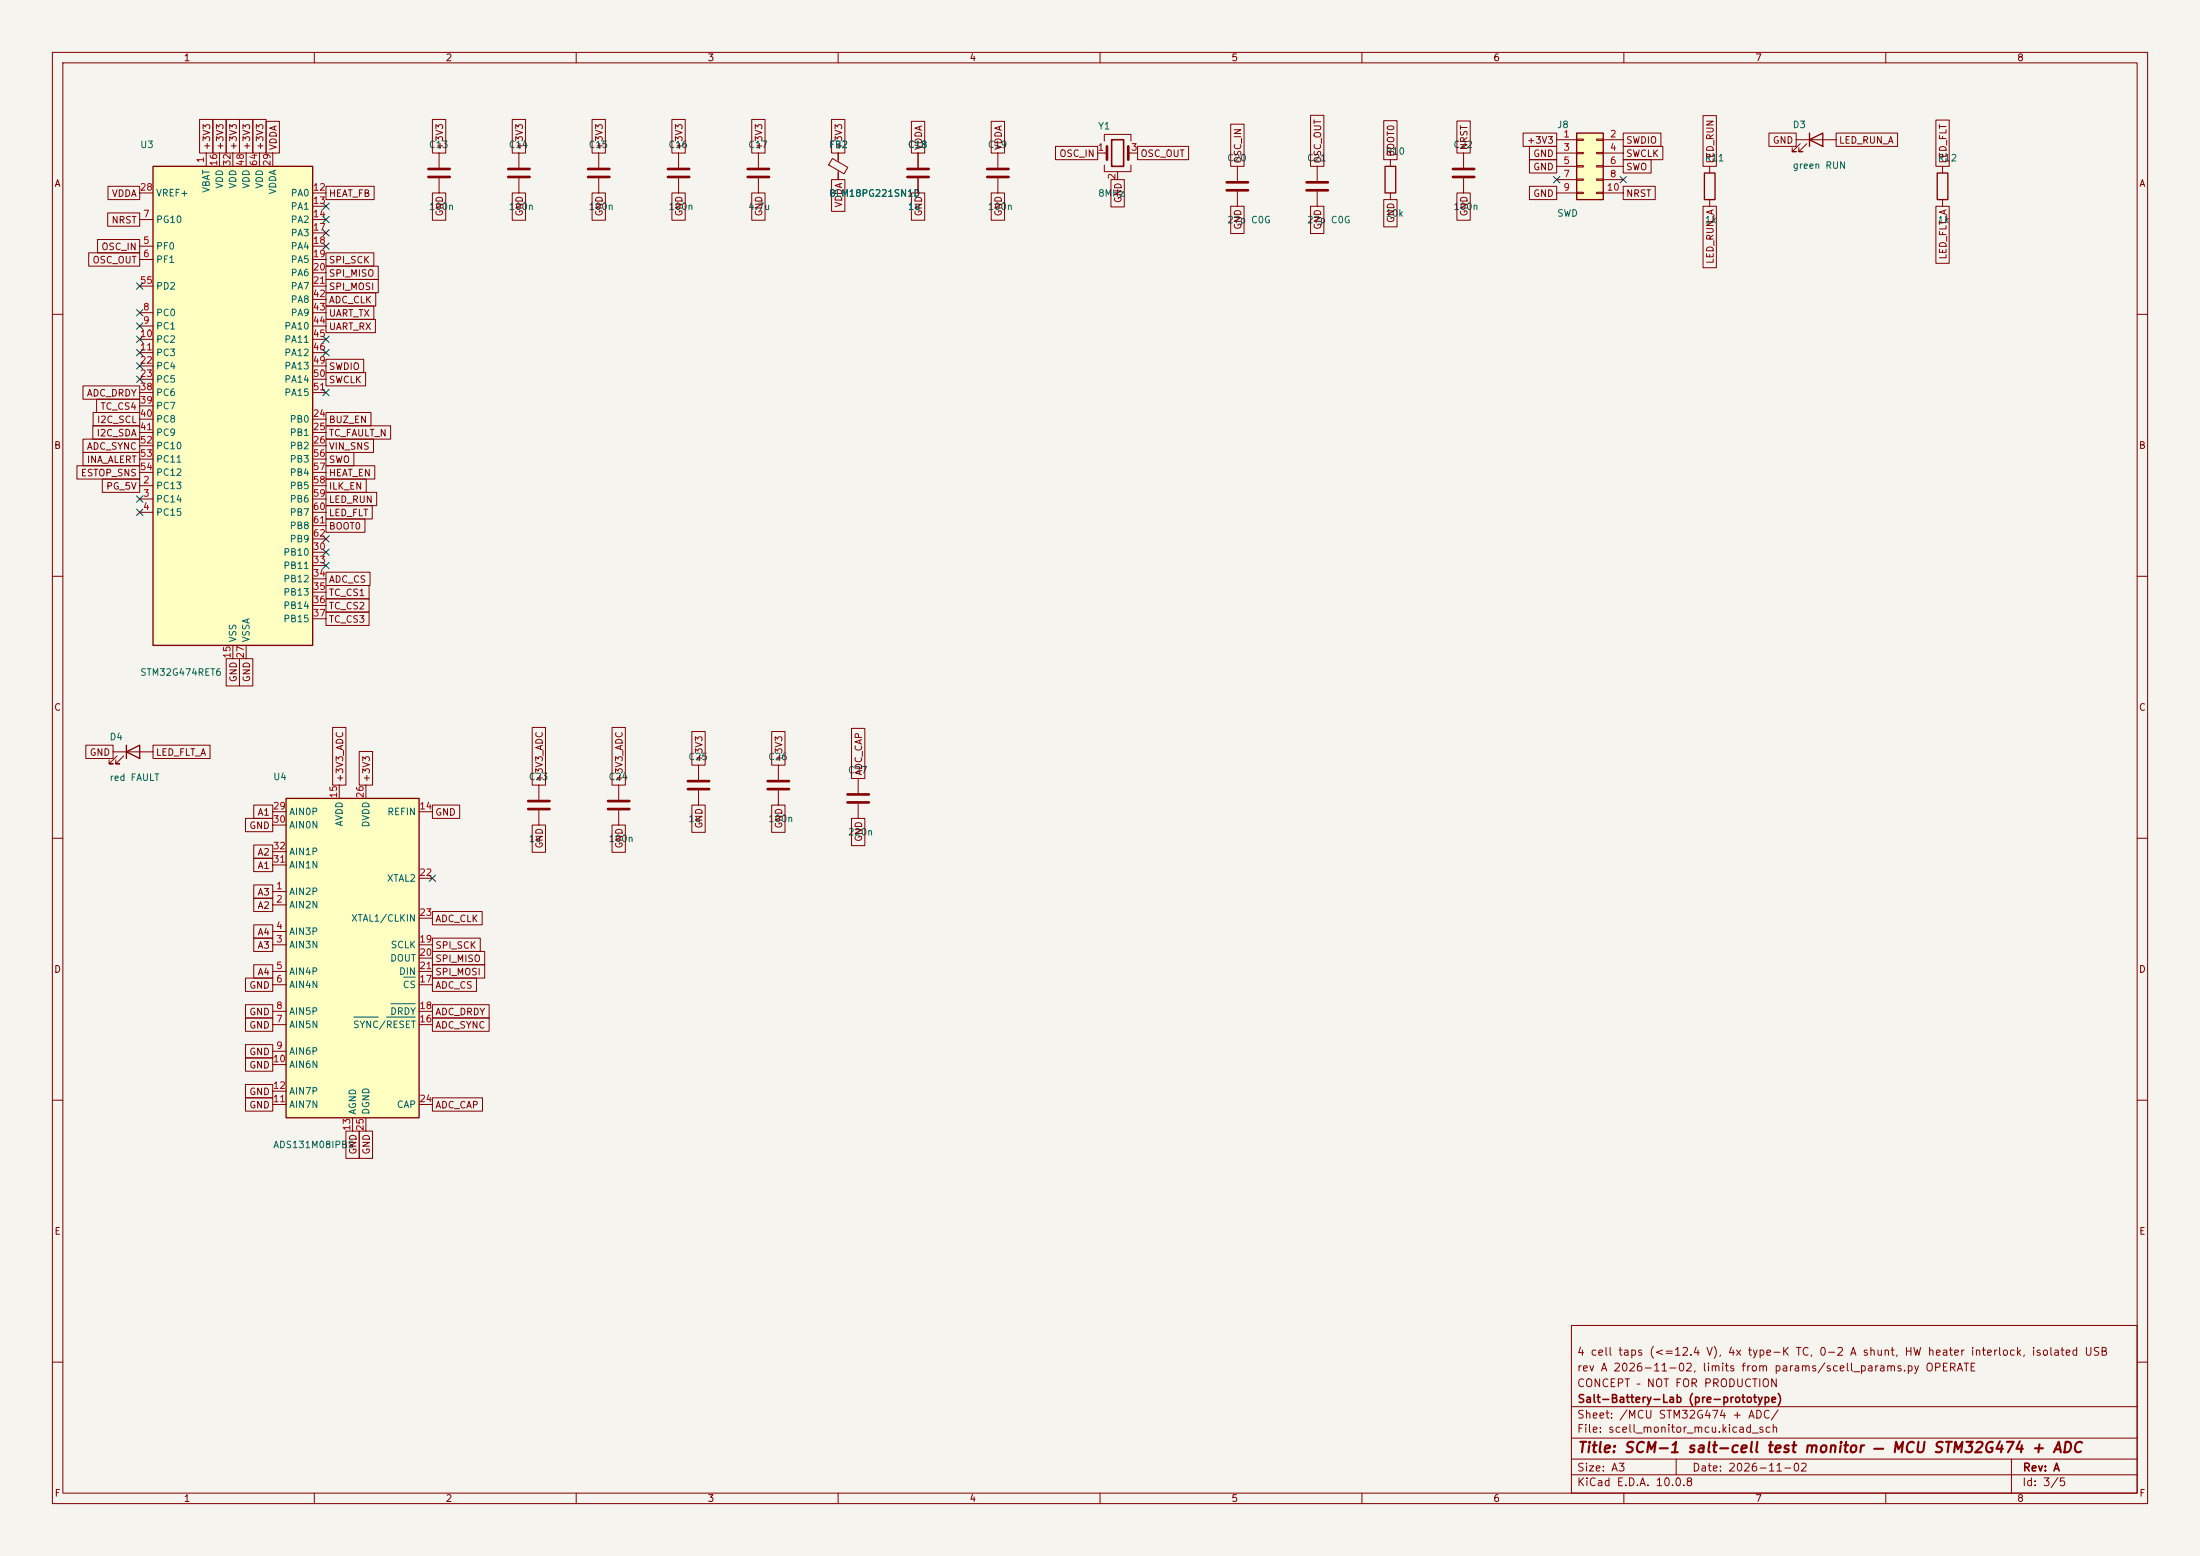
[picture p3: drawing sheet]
<svg xmlns="http://www.w3.org/2000/svg" width="420mm" height="297mm" viewBox="0 0 420 297" stroke-linecap="round" stroke-linejoin="round" font-family="sans-serif">
<path d="M0 0h420v297h-420z" fill="#f5f4ef" stroke="#f5f4ef" stroke-width=".19"/>
<g fill="none" stroke="#840000" stroke-width=".19">
<path d="M10 10h400v277h-400zM12 12h396v273h-396zM60 10v2M110 10v2M160 10v2M210 10v2M260 10v2M310 10v2M360 10v2M83.8 29.2v2.8M83.8 34v2.8M370.8 31.8v1.2"/>
<path d="M370.8 38.1v1.3M10 60h2M408 60h2M10 110h2M408 110h2M10 160h2M21.6 143.5h7.6M22.4 144.3l-1.6 1.5h.8h-.8v-.8M23.6 144.3l-1.5 1.5h.8h-.8v-.8M163.8 148.6v2.8M163.8 153.4v2.8M408 160h2"/>
<path d="M10 210h2M408 210h2M300 253h108v32h-108zM10 260h2M300 278.5h108M300 274.5h108M300 268.5h108M320 278.5v3M384 278.5v6.5M408 260h2M60 285v2M110 285v2"/>
<path d="M160 285v2M210 285v2M260 285v2M300 281.5h108M310 285v2M360 285v2"/>
</g>
<path d="M81.8 32.3h4.1M81.8 33.8h4.1M161.8 151.6h4.1M161.8 153.2h4.1" fill="none" stroke="#840000" stroke-width=".51"/>
<path d="M369.8 33h2.1v5.1h-2.1zM24.1 143.5l2.6-1.3v2.6zM24.1 142.2v2.6" fill="none" stroke="#840000" stroke-width=".25"/>
<path d="M54.6 152.4h25.4v61h-25.4z" fill="#ffffc2"/>
<path d="M325.4 33h2v5.1h-2zM345.4 26.7l2.6-1.3v2.5zM345.4 25.4v2.5M54.6 152.4h25.4v61h-25.4z" fill="none" stroke="#840000" stroke-width=".25"/>
<g fill="none" stroke="#840000" stroke-width=".19">
<path d="M99.1 29.2v2.8M99.1 34v2.8M114.3 29.2v2.8M114.3 34v2.8M129.5 29.2v2.8M129.5 34v2.8M144.8 29.2v2.8M144.8 34v2.8M326.4 31.8v1.2M326.4 38.1v1.3M342.9 26.7h7.6M343.7 27.4l-1.6 1.6h.8h-.8v-.8"/>
<path d="M344.9 27.4l-1.5 1.6h.8h-.8v-.8M52.1 154.9h2.5M52.1 157.5h2.5M64.8 149.9v2.5M69.8 149.9v2.5M80 154.9h2.5M52.1 170.2h2.5M52.1 172.7h2.5M52.1 177.8h2.5M52.1 165.1h2.5M52.1 162.6h2.5M80 167.6h2.5"/>
<path d="M80 175.3h2.5M52.1 180.3h2.5M52.1 185.4h2.5M52.1 188h2.5M52.1 195.6h2.5M52.1 193h2.5M80 180.3h2.5M80 185.4h2.5M80 188h2.5M80 195.6h2.5M80 193h2.5M80 182.9h2.5"/>
<path d="M52.1 200.7h2.5M52.1 203.2h2.5M52.1 210.8h2.5M52.1 208.3h2.5M67.3 213.4v2.5M69.8 213.4v2.5M80 210.8h2.5"/>
</g>
<path d="M67.6 194.1h4.6M73.8 194.1h5.5M74.6 191.6h4.7M77 186.5h2.3" fill="none" stroke="#006464" stroke-width=".19"/>
<path d="M97 32.3h4.1M97 33.8h4.1M112.3 32.3h4M112.3 33.8h4M127.5 32.3h4.1M127.5 33.8h4.1M142.7 32.3h4.1M142.7 33.8h4.1" fill="none" stroke="#840000" stroke-width=".51"/>
<path d="M29.2 31.8h30.5v91.4h-30.5z" fill="#ffffc2"/>
<path d="M29.2 31.8h30.5v91.4h-30.5z" fill="none" stroke="#840000" stroke-width=".25"/>
<g fill="none" stroke="#840000" stroke-width=".19">
<path d="M26.7 36.8h2.5M39.4 29.2v2.6M41.9 29.2v2.6M44.4 29.2v2.6M47 29.2v2.6M49.5 29.2v2.6M52.1 29.2v2.6M59.7 36.8h2.5M59.7 39.4h2.5M158.9 30.3l2.9 1.7-.7 1.2-2.9-1.7zM160 29.2v1.7M160 32.5v1.8"/>
<path d="M175.3 29.2v2.8M175.3 34v2.8M190.5 29.2v2.8M190.5 34v2.8M26.7 47h2.5M26.7 49.5h2.5M26.7 41.9h2.5M26.7 59.7h2.5M26.7 54.6h2.5M59.7 47h2.5M59.7 49.5h2.5M59.7 41.9h2.5"/>
<path d="M59.7 59.7h2.5M59.7 44.5h2.5M59.7 52.1h2.5M59.7 54.6h2.5M59.7 57.2h2.5M26.7 62.2h2.5M26.7 64.8h2.5M26.7 67.3h2.5M26.7 69.9h2.5M26.7 72.4h2.5M26.7 74.9h2.5M26.7 77.5h2.5"/>
<path d="M59.7 62.2h2.5M59.7 64.8h2.5M59.7 67.3h2.5M59.7 69.9h2.5M59.7 72.4h2.5M59.7 74.9h2.5M26.7 92.7h2.5M26.7 95.3h2.5M26.7 97.8h2.5M26.7 80h2.5M26.7 82.6h2.5M26.7 85.1h2.5"/>
<path d="M26.7 87.6h2.5M26.7 90.2h2.5M59.7 92.7h2.5M59.7 95.3h2.5M59.7 97.8h2.5M59.7 80h2.5M59.7 82.6h2.5M59.7 85.1h2.5M59.7 87.6h2.5M59.7 90.2h2.5M59.7 105.4h2.5M59.7 108h2.5"/>
<path d="M59.7 110.5h2.5M59.7 113h2.5M59.7 115.6h2.5M59.7 118.1h2.5M59.7 100.3h2.5M59.7 102.9h2.5M44.4 123.2v2.5M47 123.2v2.5"/>
</g>
<path d="M173.2 32.3h4.1M173.2 33.8h4.1M188.5 32.3h4M188.5 33.8h4" fill="none" stroke="#840000" stroke-width=".51"/>
<path d="M301 25.4h5.1v12.7h-5.1z" fill="#ffffc2"/>
<path d="M264.4 31.8h2v5h-2zM301 25.4h5.1v12.7h-5.1z" fill="none" stroke="#840000" stroke-width=".25"/>
<g fill="none" stroke="#840000" stroke-width=".19">
<path d="M20.6 35.6h6.1v2.5h-6.1zM38.1 22.8h2.5v6.4h-2.5zM40.6 22.8h2.6v6.4h-2.6zM43.2 22.8h2.5v6.4h-2.5zM45.7 22.8h2.6v6.4h-2.6zM48.3 22.8h2.5v6.4h-2.5zM50.8 23.2h2.5v6h-2.5zM62.2 35.6h9.2v2.5h-9.2zM82.5 22.8h2.6v6.4h-2.6zM82.5 36.8h2.6v5.2h-2.6zM97.8 22.8h2.5v6.4h-2.5zM97.8 36.8h2.5v5.2h-2.5z"/>
<path d="M113 36.8h2.6v5.2h-2.6zM113 22.8h2.6v6.4h-2.6zM128.3 22.8h2.5v6.4h-2.5zM128.3 36.8h2.5v5.2h-2.5zM143.5 22.8h2.6v6.4h-2.6zM143.5 36.8h2.6v5.2h-2.6zM158.7 34.3h2.6v6h-2.6zM158.7 22.8h2.6v6.4h-2.6zM160 29.2v1.3M160 33v1.3M174 23.2h2.5v6h-2.5zM174 36.8h2.5v5.2h-2.5z"/>
<path d="M175.3 29.2v2.8M175.3 34v2.8M189.2 23.2h2.6v6h-2.6zM189.2 36.8h2.6v5.2h-2.6zM201.5 27.9h8v2.6h-8zM209.5 29.2h1.8M210.8 26.9v-1.2h5.1v1.2M210.8 31.5v1.3h5.1v-1.3M212.1 34.3h2.5v5.2h-2.5zM213.4 32.8v1.5M215.4 29.2h1.8M217.2 27.9h9.7v2.6h-9.7z"/>
<path d="M234.9 39.4h2.6v5.2h-2.6zM234.9 23.7h2.6v8.1h-2.6zM236.2 31.8v2.7M236.2 36.6v2.8M250.2 39.4h2.5v5.2h-2.5zM250.2 22h2.5v9.8h-2.5zM251.5 31.8v2.7M251.5 36.6v2.8M264.2 38.1h2.5v5.2h-2.5zM264.2 23h2.5v7.5h-2.5zM265.4 30.5v1.3M265.4 36.8v1.3"/>
<path d="M278.1 23.1h2.6v6.1h-2.6zM278.1 36.8h2.6v5.2h-2.6zM279.4 29.2v2.8M279.4 34v2.8M290.8 25.4h6.4v2.5h-6.4zM292 27.9h5.2v2.6h-5.2zM292 35.6h5.2v2.5h-5.2zM292 30.5h5.2v2.5h-5.2zM297.2 26.7h3.8M297.2 29.2h3.8M297.2 31.8h3.8M297.2 34.3h3.8"/>
<path d="M297.2 36.8h3.8M301 26.5h1.3v.3h-1.3zM301 29.1h1.3v.2h-1.3zM301 31.6h1.3v.3h-1.3zM301 34.2h1.3v.2h-1.3zM301 36.7h1.3v.3h-1.3zM304.8 26.5h1.3v.3h-1.3zM304.8 29.1h1.3v.2h-1.3zM304.8 31.6h1.3v.3h-1.3zM304.8 34.2h1.3v.2h-1.3zM304.8 36.7h1.3v.3h-1.3zM306.1 26.7h3.8"/>
<path d="M306.1 29.2h3.8M306.1 31.8h3.8M306.1 34.3h3.8M306.1 36.8h3.8M309.9 35.6h6.1v2.5h-6.1zM309.9 30.5h5.3v2.5h-5.3zM309.9 27.9h7.5v2.6h-7.5zM309.9 25.4h7.2v2.5h-7.2zM325.1 39.4h2.6v11.7h-2.6zM325.1 22.1h2.6v9.7h-2.6zM337.7 25.4h5.2v2.5h-5.2zM350.5 25.4h11.8v2.5h-11.8z"/>
<path d="M369.6 22.9h2.5v8.9h-2.5zM369.6 39.4h2.5v10.9h-2.5zM16.9 48.3h9.8v2.5h-9.8zM18.6 45.7h8.1v2.6h-8.1zM20.6 40.6h6.1v2.6h-6.1zM62.2 58.4h9.2v2.6h-9.2zM62.2 55.9h9.5v2.5h-9.5zM62.2 53.3h10v2.6h-10zM62.2 50.8h10v2.5h-10zM62.2 48.3h9.2v2.5h-9.2zM15.8 73.7h10.9v2.5h-10.9zM17.8 78.7h8.9v2.6h-8.9z"/>
<path d="M18.4 76.2h8.3v2.5h-8.3zM62.2 71.1h7.6v2.6h-7.6zM62.2 68.6h7.2v2.5h-7.2zM62.2 78.7h8.6v2.6h-8.6zM62.2 61h9.5v2.5h-9.5zM14.7 88.9h12v2.5h-12zM15.8 83.8h10.9v2.6h-10.9zM15.8 86.4h10.9v2.5h-10.9zM17.7 81.3h9v2.5h-9zM19.5 91.4h7.2v2.6h-7.2zM62.2 94h9.7v2.5h-9.7zM62.2 86.4h5.4v2.5h-5.4z"/>
<path d="M62.2 88.9h9.3v2.5h-9.3zM62.2 91.4h7.7v2.6h-7.7zM62.2 96.5h8.9v2.6h-8.9zM62.2 81.3h12.4v2.5h-12.4zM62.2 83.8h9.1v2.6h-9.1zM62.2 99.1h7.5v2.5h-7.5zM62.2 114.3h8.3v2.5h-8.3zM62.2 111.8h8.3v2.5h-8.3zM62.2 109.2h8.4v2.6h-8.4zM62.2 116.8h8.3v2.6h-8.3zM43.2 125.7h2.5v5.2h-2.5zM45.7 125.7h2.6v5.2h-2.6z"/>
<path d="M63.5 138.8h2.5v11.1h-2.5zM101.6 138.8h2.5v11.1h-2.5zM116.8 138.8h2.6v11.1h-2.6zM132.1 139.6h2.5v6.5h-2.5zM147.3 139.6h2.6v6.5h-2.6zM162.6 139h2.5v9.6h-2.5zM16.4 142.2h5.2v2.6h-5.2zM29.2 142.2h10.9v2.6h-10.9zM46.9 156.2h5.2v2.6h-5.2zM48.4 153.7h3.7v2.5h-3.7zM68.6 143.4h2.5v6.5h-2.5zM82.5 153.7h5.3v2.5h-5.3z"/>
<path d="M101.6 157.5h2.5v5.2h-2.5zM102.9 149.9v2.8M102.9 154.7v2.8M116.8 157.5h2.6v5.2h-2.6zM118.1 149.9v2.8M118.1 154.7v2.8M132.1 153.7h2.5v5.2h-2.5zM133.3 146.1v2.7M133.3 150.9v2.8M147.3 153.7h2.6v5.2h-2.6zM148.6 146.1v2.7M148.6 150.9v2.8"/>
<path d="M162.6 156.2h2.5v5.2h-2.5zM48.4 163.8h3.7v2.6h-3.7zM48.4 176.5h3.7v2.6h-3.7zM48.4 179.1h3.7v2.5h-3.7zM48.4 161.3h3.7v2.5h-3.7zM48.4 168.9h3.7v2.6h-3.7zM48.4 171.4h3.7v2.6h-3.7zM82.5 179.1h9.2v2.5h-9.2zM82.5 174h9.5v2.5h-9.5zM46.9 186.7h5.2v2.5h-5.2zM46.9 194.3h5.2v2.6h-5.2zM46.9 191.8h5.2v2.5h-5.2z"/>
<path d="M46.9 199.4h5.2v2.5h-5.2zM48.4 184.1h3.7v2.6h-3.7zM82.5 186.7h8.5v2.5h-8.5zM82.5 181.6h10v2.6h-10zM82.5 184.1h10v2.6h-10zM82.5 194.3h10.9v2.6h-10.9zM82.5 191.8h10.9v2.5h-10.9zM46.9 209.5h5.2v2.6h-5.2zM46.9 207h5.2v2.6h-5.2zM46.9 201.9h5.2v2.6h-5.2zM66 215.9h2.6v5.2h-2.6zM68.6 215.9h2.5v5.2h-2.5z"/>
<path d="M82.5 209.5h9.6v2.6h-9.6z"/>
</g>
<g fill="none" stroke="#840000" stroke-width=".51">
<path d="M211.3 27.9v2.6M215.4 27.9v2.6M234.2 34.8h4.1M234.2 36.3h4.1M249.4 34.8h4.1M249.4 36.3h4.1M277.4 32.3h4M277.4 33.8h4M100.8 152.9h4.1M100.8 154.4h4.1M116.1 152.9h4M116.1 154.4h4"/>
<path d="M131.3 149.1h4.1M131.3 150.6h4.1M146.6 149.1h4M146.6 150.6h4"/>
</g>
<path d="M212.2 26.7h2.3v5.1h-2.3z" fill="none" stroke="#840000" stroke-width=".3"/>
<g fill="none" stroke="#000084" stroke-width=".19">
<path d="M61.6 38.8l1.2 1.2M62.8 38.8l-1.2 1.2M296.6 33.7l1.2 1.2M297.8 33.7l-1.2 1.2M309.3 33.7l1.2 1.2M310.5 33.7l-1.2 1.2M26.1 59.1l1.2 1.2M26.1 54l1.2 1.2M27.3 59.1l-1.2 1.2M27.3 54l-1.2 1.2M61.6 41.3l1.2 1.2M61.6 43.8l1.2 1.3"/>
<path d="M61.6 46.4l1.2 1.2M62.8 41.3l-1.2 1.2M62.8 43.8l-1.2 1.3M62.8 46.4l-1.2 1.2M26.1 71.8l1.2 1.2M26.1 61.6l1.2 1.2M26.1 64.2l1.2 1.2M26.1 66.7l1.2 1.2M26.1 69.2l1.2 1.3M27.3 71.8l-1.2 1.2M27.3 61.6l-1.2 1.2M27.3 64.2l-1.2 1.2"/>
<path d="M27.3 66.7l-1.2 1.2M27.3 69.2l-1.2 1.3M61.6 74.3l1.2 1.2M61.6 64.2l1.2 1.2M61.6 66.7l1.2 1.2M62.8 74.3l-1.2 1.2M62.8 64.2l-1.2 1.2M62.8 66.7l-1.2 1.2M26.1 97.2l1.2 1.2M26.1 94.6l1.2 1.3M27.3 97.2l-1.2 1.2M27.3 94.6l-1.2 1.3"/>
<path d="M61.6 102.3l1.2 1.2M61.6 107.3l1.2 1.3M61.6 104.8l1.2 1.2M62.8 102.3l-1.2 1.2M62.8 107.3l-1.2 1.3M62.8 104.8l-1.2 1.2M81.9 167l1.3 1.2M83.2 167l-1.3 1.2"/>
</g>
<text font-size="2" fill="#840000" x="301" y="277.8">Title: SCM-1 salt-cell test monitor — MCU STM32G474 + ADC</text>
<g font-size="1.5" fill="#840000">
<text x="300.9" y="262.1">rev A 2026-11-02, limits from params/scell_params.py OPERATE</text>
<text x="300.9" y="259.1">4 cell taps (&lt;=12.4 V), 4x type-K TC, 0-2 A shunt, HW heater interlock, isolated USB</text>
<text x="300.9" y="265.1">CONCEPT – NOT FOR PRODUCTION</text>
<text x="301" y="268.1">Salt-Battery-Lab (pre-prototype)</text>
<text x="300.9" y="273.8">File: scell_monitor_mcu.kicad_sch</text>
<text x="300.9" y="271.1">Sheet: /MCU STM32G474 + ADC/</text>
<text x="300.9" y="281.2">Size: A3</text>
<text x="322.9" y="281.2">Date: 2026-11-02</text>
<text x="386" y="281.2">Rev: A</text>
<text x="300.9" y="284">KiCad E.D.A. 10.0.8</text>
<text x="385.9" y="284">Id: 3/5</text>
</g>
<g font-size="1.3" fill="#840000">
<text x="35" y="12">1</text>
<text x="85" y="12">2</text>
<text x="135" y="12">3</text>
<text x="185" y="12">4</text>
<text x="235" y="12">5</text>
<text x="285" y="12">6</text>
<text x="335" y="12">7</text>
<text x="385" y="12">8</text>
<text x="40.4" y="28.8" transform="rotate(-90 40.4 28.8)">+3V3</text>
<text x="43" y="28.8" transform="rotate(-90 43 28.8)">+3V3</text>
<text x="45.5" y="28.8" transform="rotate(-90 45.5 28.8)">+3V3</text>
<text x="48" y="28.8" transform="rotate(-90 48 28.8)">+3V3</text>
<text x="50.6" y="28.8" transform="rotate(-90 50.6 28.8)">+3V3</text>
<text x="53.1" y="28.8" transform="rotate(-90 53.1 28.8)">VDDA</text>
<text x="84.9" y="28.8" transform="rotate(-90 84.9 28.8)">+3V3</text>
<text x="100.1" y="28.8" transform="rotate(-90 100.1 28.8)">+3V3</text>
<text x="115.4" y="28.8" transform="rotate(-90 115.4 28.8)">+3V3</text>
<text x="130.6" y="28.8" transform="rotate(-90 130.6 28.8)">+3V3</text>
<text x="145.8" y="28.8" transform="rotate(-90 145.8 28.8)">+3V3</text>
<text x="161.1" y="28.8" transform="rotate(-90 161.1 28.8)">+3V3</text>
<text x="176.3" y="28.8" transform="rotate(-90 176.3 28.8)">VDDA</text>
<text x="191.6" y="28.8" transform="rotate(-90 191.6 28.8)">VDDA</text>
<text x="280.5" y="28.8" transform="rotate(-90 280.5 28.8)">NRST</text>
<text x="291.4" y="27.7">+3V3</text>
<text x="310.3" y="27.7">SWDIO</text>
<text x="338.3" y="27.7">GND</text>
<text x="351" y="27.7">LED_RUN_A</text>
<text x="10.3" y="36">A</text>
<text x="202.1" y="30.3">OSC_IN</text>
<text x="217.6" y="30.3">OSC_OUT</text>
<text x="237.3" y="31.3" transform="rotate(-90 237.3 31.3)">OSC_IN</text>
<text x="252.5" y="31.3" transform="rotate(-90 252.5 31.3)">OSC_OUT</text>
<text x="266.5" y="30" transform="rotate(-90 266.5 30)">BOOT0</text>
<text x="292.6" y="30.3">GND</text>
<text x="292.6" y="32.8">GND</text>
<text x="310.3" y="32.8">SWO</text>
<text x="310.3" y="30.3">SWCLK</text>
<text x="327.4" y="31.3" transform="rotate(-90 327.4 31.3)">LED_RUN</text>
<text x="371.9" y="31.3" transform="rotate(-90 371.9 31.3)">LED_FLT</text>
<text x="408.3" y="36">A</text>
<text x="21.2" y="37.9">VDDA</text>
<text x="62.7" y="37.9">HEAT_FB</text>
<text x="84.9" y="41.4" transform="rotate(-90 84.9 41.4)">GND</text>
<text x="100.1" y="41.4" transform="rotate(-90 100.1 41.4)">GND</text>
<text x="115.4" y="41.4" transform="rotate(-90 115.4 41.4)">GND</text>
<text x="130.6" y="41.4" transform="rotate(-90 130.6 41.4)">GND</text>
<text x="145.8" y="41.4" transform="rotate(-90 145.8 41.4)">GND</text>
<text x="161.1" y="39.7" transform="rotate(-90 161.1 39.7)">VDDA</text>
<text x="176.3" y="41.4" transform="rotate(-90 176.3 41.4)">GND</text>
<text x="191.6" y="41.4" transform="rotate(-90 191.6 41.4)">GND</text>
<text x="214.4" y="38.9" transform="rotate(-90 214.4 38.9)">GND</text>
<text x="280.5" y="41.4" transform="rotate(-90 280.5 41.4)">GND</text>
<text x="292.6" y="37.9">GND</text>
<text x="310.3" y="37.9">NRST</text>
<text x="21.2" y="43">NRST</text>
<text x="237.3" y="43.9" transform="rotate(-90 237.3 43.9)">GND</text>
<text x="252.5" y="43.9" transform="rotate(-90 252.5 43.9)">GND</text>
<text x="266.5" y="42.7" transform="rotate(-90 266.5 42.7)">GND</text>
<text x="17.6" y="50.6">OSC_OUT</text>
<text x="19.3" y="48">OSC_IN</text>
<text x="62.7" y="53.1">SPI_MISO</text>
<text x="62.7" y="50.6">SPI_SCK</text>
<text x="327.4" y="50.5" transform="rotate(-90 327.4 50.5)">LED_RUN_A</text>
<text x="371.9" y="49.6" transform="rotate(-90 371.9 49.6)">LED_FLT_A</text>
<text x="62.7" y="58.2">ADC_CLK</text>
<text x="62.7" y="55.7">SPI_MOSI</text>
<text x="62.7" y="63.3">UART_RX</text>
<text x="62.7" y="60.7">UART_TX</text>
<text x="62.7" y="70.9">SWDIO</text>
<text x="16.5" y="76">ADC_DRDY</text>
<text x="62.7" y="73.4">SWCLK</text>
<text x="18.3" y="83.6">I2C_SDA</text>
<text x="18.4" y="81.1">I2C_SCL</text>
<text x="19.1" y="78.5">TC_CS4</text>
<text x="62.7" y="81.1">BUZ_EN</text>
<text x="62.7" y="83.6">TC_FAULT_N</text>
<text x="10.2" y="86">B</text>
<text x="16.5" y="86.1">ADC_SYNC</text>
<text x="16.5" y="88.7">INA_ALERT</text>
<text x="62.7" y="88.7">SWO</text>
<text x="62.7" y="86.1">VIN_SNS</text>
<text x="408.2" y="86">B</text>
<text x="15.3" y="91.2">ESTOP_SNS</text>
<text x="20.2" y="93.8">PG_5V</text>
<text x="62.7" y="91.2">HEAT_EN</text>
<text x="62.7" y="93.8">ILK_EN</text>
<text x="62.7" y="96.3">LED_RUN</text>
<text x="62.7" y="98.8">LED_FLT</text>
<text x="62.7" y="101.4">BOOT0</text>
<text x="62.7" y="111.5">ADC_CS</text>
<text x="62.7" y="116.6">TC_CS2</text>
<text x="62.7" y="114.1">TC_CS1</text>
<text x="62.7" y="119.2">TC_CS3</text>
<text x="45.5" y="130.3" transform="rotate(-90 45.5 130.3)">GND</text>
<text x="48" y="130.3" transform="rotate(-90 48 130.3)">GND</text>
<text x="10.2" y="136">C</text>
<text x="408.2" y="136">C</text>
<text x="17" y="144.6">GND</text>
<text x="29.7" y="144.6">LED_FLT_A</text>
<text x="65.8" y="149.4" transform="rotate(-90 65.8 149.4)">+3V3_ADC</text>
<text x="70.9" y="149.4" transform="rotate(-90 70.9 149.4)">+3V3</text>
<text x="103.9" y="149.4" transform="rotate(-90 103.9 149.4)">+3V3_ADC</text>
<text x="119.2" y="149.4" transform="rotate(-90 119.2 149.4)">+3V3_ADC</text>
<text x="134.4" y="145.6" transform="rotate(-90 134.4 145.6)">+3V3</text>
<text x="149.6" y="145.6" transform="rotate(-90 149.6 145.6)">+3V3</text>
<text x="164.9" y="148.1" transform="rotate(-90 164.9 148.1)">ADC_CAP</text>
<text x="49.1" y="156">A1</text>
<text x="83" y="156">GND</text>
<text x="47.5" y="158.5">GND</text>
<text x="134.4" y="158.2" transform="rotate(-90 134.4 158.2)">GND</text>
<text x="149.6" y="158.2" transform="rotate(-90 149.6 158.2)">GND</text>
<text x="164.9" y="160.8" transform="rotate(-90 164.9 160.8)">GND</text>
<text x="49.1" y="166.2">A1</text>
<text x="49.1" y="163.6">A2</text>
<text x="103.9" y="162.1" transform="rotate(-90 103.9 162.1)">GND</text>
<text x="119.2" y="162.1" transform="rotate(-90 119.2 162.1)">GND</text>
<text x="49.1" y="171.2">A3</text>
<text x="49.1" y="173.8">A2</text>
<text x="49.1" y="178.9">A4</text>
<text x="83" y="176.3">ADC_CLK</text>
<text x="10.2" y="186">D</text>
<text x="49.1" y="181.4">A3</text>
<text x="83" y="181.4">SPI_SCK</text>
<text x="83" y="183.9">SPI_MISO</text>
<text x="408.2" y="186">D</text>
<text x="47.5" y="189">GND</text>
<text x="49.1" y="186.5">A4</text>
<text x="83" y="189">ADC_CS</text>
<text x="83" y="186.5">SPI_MOSI</text>
<text x="47.5" y="196.6">GND</text>
<text x="47.5" y="194.1">GND</text>
<text x="83" y="196.6">ADC_SYNC</text>
<text x="83" y="194.1">ADC_DRDY</text>
<text x="47.5" y="201.7">GND</text>
<text x="47.5" y="209.3">GND</text>
<text x="47.5" y="204.3">GND</text>
<text x="47.5" y="211.9">GND</text>
<text x="83" y="211.9">ADC_CAP</text>
<text x="68.4" y="220.5" transform="rotate(-90 68.4 220.5)">GND</text>
<text x="70.9" y="220.5" transform="rotate(-90 70.9 220.5)">GND</text>
<text x="10.3" y="236">E</text>
<text x="408.3" y="236">E</text>
<text x="10.3" y="286">F</text>
<text x="35" y="287">1</text>
<text x="85" y="287">2</text>
<text x="135" y="287">3</text>
<text x="185" y="287">4</text>
<text x="235" y="287">5</text>
<text x="285" y="287">6</text>
<text x="335" y="287">7</text>
<text x="385" y="287">8</text>
<text x="408.3" y="286">F</text>
</g>
<g font-size="1.3" fill="#006464">
<text x="26.7" y="28.6">U3</text>
<text x="81.8" y="28.6">C13</text>
<text x="97" y="28.6">C14</text>
<text x="112.3" y="28.6">C15</text>
<text x="127.5" y="28.6">C16</text>
<text x="142.7" y="28.6">C17</text>
<text x="158.2" y="28.6">FB2</text>
<text x="173.2" y="28.6">C18</text>
<text x="188.5" y="28.6">C19</text>
<text x="209.5" y="25">Y1</text>
<text x="264.4" y="29.8">R10</text>
<text x="277.4" y="28.6">C22</text>
<text x="297.2" y="24.8">J8</text>
<text x="342.1" y="24.8">D3</text>
<text x="234.2" y="31.1">C20</text>
<text x="249.4" y="31.1">C21</text>
<text x="325.4" y="31.1">R11</text>
<text x="342.1" y="32.5">green RUN</text>
<text x="369.8" y="31.1">R12</text>
<text x="29.7" y="37.8">VREF+</text>
<text x="40.3" y="36.9" transform="rotate(-90 40.3 36.9)">VBAT</text>
<text x="42.9" y="36.1" transform="rotate(-90 42.9 36.1)">VDD</text>
<text x="45.4" y="36.1" transform="rotate(-90 45.4 36.1)">VDD</text>
<text x="48" y="36.1" transform="rotate(-90 48 36.1)">VDD</text>
<text x="50.5" y="36.1" transform="rotate(-90 50.5 36.1)">VDD</text>
<text x="53" y="37.2" transform="rotate(-90 53 37.2)">VDDA</text>
<text x="55.4" y="37.8">PA0</text>
<text x="55.4" y="40.3">PA1</text>
<text x="81.8" y="40.4">100n</text>
<text x="97" y="40.4">100n</text>
<text x="112.3" y="40.4">100n</text>
<text x="127.5" y="40.4">100n</text>
<text x="142.7" y="40.4">4.7u</text>
<text x="158.2" y="37.9">BLM18PG221SN1D</text>
<text x="173.2" y="40.4">1u</text>
<text x="188.5" y="40.4">100n</text>
<text x="209.5" y="37.9">8MHz</text>
<text x="264.4" y="41.7">10k</text>
<text x="277.4" y="40.4">100n</text>
<text x="297.2" y="41.7">SWD</text>
<text x="29.7" y="48">PF0</text>
<text x="29.7" y="42.9">PG10</text>
<text x="55.4" y="42.9">PA2</text>
<text x="55.4" y="45.4">PA3</text>
<text x="55.4" y="48">PA4</text>
<text x="234.2" y="42.9">27p C0G</text>
<text x="249.4" y="42.9">27p C0G</text>
<text x="325.4" y="42.9">1k</text>
<text x="369.8" y="42.9">1k</text>
<text x="29.7" y="50.5">PF1</text>
<text x="55.4" y="50.5">PA5</text>
<text x="55.4" y="53">PA6</text>
<text x="29.7" y="55.6">PD2</text>
<text x="55.4" y="55.6">PA7</text>
<text x="55.4" y="58.1">PA8</text>
<text x="29.7" y="60.7">PC0</text>
<text x="29.7" y="63.2">PC1</text>
<text x="29.7" y="65.7">PC2</text>
<text x="54.2" y="63.2">PA10</text>
<text x="54.2" y="65.7">PA11</text>
<text x="55.4" y="60.7">PA9</text>
<text x="29.7" y="68.3">PC3</text>
<text x="29.7" y="70.8">PC4</text>
<text x="54.2" y="68.3">PA12</text>
<text x="54.2" y="70.8">PA13</text>
<text x="29.7" y="73.4">PC5</text>
<text x="29.7" y="75.9">PC6</text>
<text x="54.2" y="73.4">PA14</text>
<text x="54.2" y="75.9">PA15</text>
<text x="29.7" y="78.4">PC7</text>
<text x="29.7" y="81">PC8</text>
<text x="29.7" y="83.5">PC9</text>
<text x="55.2" y="81">PB0</text>
<text x="55.2" y="83.5">PB1</text>
<text x="29.7" y="86.1">PC10</text>
<text x="29.7" y="88.6">PC11</text>
<text x="55.2" y="86.1">PB2</text>
<text x="55.2" y="88.6">PB3</text>
<text x="29.7" y="93.7">PC13</text>
<text x="29.7" y="91.1">PC12</text>
<text x="55.2" y="91.1">PB4</text>
<text x="55.2" y="93.7">PB5</text>
<text x="29.7" y="96.2">PC14</text>
<text x="29.7" y="98.8">PC15</text>
<text x="55.2" y="96.2">PB6</text>
<text x="55.2" y="98.8">PB7</text>
<text x="55.2" y="101.3">PB8</text>
<text x="54" y="106.4">PB10</text>
<text x="55.2" y="103.8">PB9</text>
<text x="54" y="108.9">PB11</text>
<text x="54" y="111.5">PB12</text>
<text x="54" y="114">PB13</text>
<text x="54" y="116.5">PB14</text>
<text x="54" y="119.1">PB15</text>
<text x="45.4" y="122.7" transform="rotate(-90 45.4 122.7)">VSS</text>
<text x="48" y="122.7" transform="rotate(-90 48 122.7)">VSSA</text>
<text x="26.7" y="129.3">STM32G474RET6</text>
<text x="20.8" y="141.6">D4</text>
<text x="20.8" y="149.4">red FAULT</text>
<text x="52.1" y="149.2">U4</text>
<text x="100.8" y="149.2">C23</text>
<text x="116.1" y="149.2">C24</text>
<text x="131.3" y="145.4">C25</text>
<text x="146.5" y="145.4">C26</text>
<text x="161.8" y="148">C27</text>
<text x="55.1" y="155.9">AIN0P</text>
<text x="73.8" y="155.9">REFIN</text>
<text x="55.1" y="158.4">AIN0N</text>
<text x="65.7" y="157.9" transform="rotate(-90 65.7 157.9)">AVDD</text>
<text x="70.8" y="158" transform="rotate(-90 70.8 158)">DVDD</text>
<text x="100.8" y="161">1u</text>
<text x="116.1" y="161">100n</text>
<text x="131.3" y="157.2">1u</text>
<text x="146.5" y="157.2">100n</text>
<text x="161.8" y="159.8">220n</text>
<text x="55.1" y="166.1">AIN1N</text>
<text x="55.1" y="163.5">AIN1P</text>
<text x="55.1" y="171.1">AIN2P</text>
<text x="55.1" y="173.7">AIN2N</text>
<text x="73.8" y="168.6">XTAL2</text>
<text x="55.1" y="178.8">AIN3P</text>
<text x="66.9" y="176.2">XTAL1/CLKIN</text>
<text x="55.1" y="181.3">AIN3N</text>
<text x="74.4" y="183.8">DOUT</text>
<text x="74.5" y="181.3">SCLK</text>
<text x="55.1" y="186.4">AIN4P</text>
<text x="55.1" y="188.9">AIN4N</text>
<text x="76.1" y="186.4">DIN</text>
<text x="76.8" y="188.9">CS</text>
<text x="55.1" y="196.5">AIN5N</text>
<text x="55.1" y="194">AIN5P</text>
<text x="67.3" y="196.5">SYNC/RESET</text>
<text x="74.4" y="194">DRDY</text>
<text x="55.1" y="201.6">AIN6P</text>
<text x="55.1" y="204.2">AIN6N</text>
<text x="55.1" y="209.2">AIN7P</text>
<text x="55.1" y="211.8">AIN7N</text>
<text x="68.3" y="212.9" transform="rotate(-90 68.3 212.9)">AGND</text>
<text x="70.8" y="212.9" transform="rotate(-90 70.8 212.9)">DGND</text>
<text x="75.6" y="211.8">CAP</text>
<text x="52.1" y="219.5">ADS131M08IPBS</text>
</g>
<g font-size="1.3" fill="#a90000">
<text x="209.5" y="29.1">1</text>
<text x="215.8" y="29.1">3</text>
<text x="298.4" y="26.5">1</text>
<text x="298.4" y="29.1">3</text>
<text x="307.2" y="26.5">2</text>
<text x="307.2" y="29.1">4</text>
<text x="39.2" y="31.2" transform="rotate(-90 39.2 31.2)">1</text>
<text x="41.8" y="31.8" transform="rotate(-90 41.8 31.8)">16</text>
<text x="44.3" y="31.8" transform="rotate(-90 44.3 31.8)">32</text>
<text x="46.9" y="31.8" transform="rotate(-90 46.9 31.8)">48</text>
<text x="49.4" y="31.8" transform="rotate(-90 49.4 31.8)">64</text>
<text x="51.9" y="31.8" transform="rotate(-90 51.9 31.8)">29</text>
<text x="213.2" y="34.4" transform="rotate(-90 213.2 34.4)">2</text>
<text x="298.4" y="31.6">5</text>
<text x="298.4" y="34.2">7</text>
<text x="307.2" y="31.6">6</text>
<text x="307.2" y="34.2">8</text>
<text x="26.6" y="36.7">28</text>
<text x="27.2" y="41.8">7</text>
<text x="59.6" y="36.7">12</text>
<text x="59.6" y="39.2">13</text>
<text x="59.6" y="41.8">14</text>
<text x="298.4" y="36.7">9</text>
<text x="306.6" y="36.7">10</text>
<text x="27.2" y="46.9">5</text>
<text x="59.6" y="44.3">17</text>
<text x="59.6" y="46.9">18</text>
<text x="27.2" y="49.4">6</text>
<text x="59.6" y="49.4">19</text>
<text x="59.6" y="51.9">20</text>
<text x="26.6" y="54.5">55</text>
<text x="27.2" y="59.6">8</text>
<text x="59.6" y="54.5">21</text>
<text x="59.6" y="57">42</text>
<text x="59.6" y="59.6">43</text>
<text x="26.6" y="64.6">10</text>
<text x="27.2" y="62.1">9</text>
<text x="59.6" y="62.1">44</text>
<text x="59.6" y="64.6">45</text>
<text x="26.6" y="67.2">11</text>
<text x="26.6" y="69.7">22</text>
<text x="59.6" y="67.2">46</text>
<text x="59.6" y="69.7">49</text>
<text x="26.6" y="72.3">23</text>
<text x="26.6" y="74.8">38</text>
<text x="26.6" y="77.3">39</text>
<text x="59.6" y="72.3">50</text>
<text x="59.6" y="74.8">51</text>
<text x="26.6" y="79.9">40</text>
<text x="26.6" y="82.4">41</text>
<text x="59.6" y="79.9">24</text>
<text x="59.6" y="82.4">25</text>
<text x="26.6" y="85">52</text>
<text x="26.6" y="87.5">53</text>
<text x="59.6" y="85">26</text>
<text x="59.6" y="87.5">56</text>
<text x="26.6" y="90">54</text>
<text x="27.2" y="92.6">2</text>
<text x="27.2" y="95.1">3</text>
<text x="59.6" y="90">57</text>
<text x="59.6" y="92.6">58</text>
<text x="59.6" y="95.1">59</text>
<text x="27.2" y="97.7">4</text>
<text x="59.6" y="97.7">60</text>
<text x="59.6" y="100.2">61</text>
<text x="59.6" y="105.3">30</text>
<text x="59.6" y="107.8">33</text>
<text x="59.6" y="102.7">62</text>
<text x="59.6" y="110.4">34</text>
<text x="59.6" y="112.9">35</text>
<text x="59.6" y="115.4">36</text>
<text x="59.6" y="118">37</text>
<text x="44.3" y="125.8" transform="rotate(-90 44.3 125.8)">15</text>
<text x="46.9" y="125.8" transform="rotate(-90 46.9 125.8)">27</text>
<text x="52" y="154.8">29</text>
<text x="64.6" y="152.5" transform="rotate(-90 64.6 152.5)">15</text>
<text x="69.7" y="152.5" transform="rotate(-90 69.7 152.5)">26</text>
<text x="79.9" y="154.8">14</text>
<text x="52" y="157.3">30</text>
<text x="52" y="165">31</text>
<text x="52" y="162.4">32</text>
<text x="79.9" y="167.5">22</text>
<text x="52.6" y="170">1</text>
<text x="52.6" y="172.6">2</text>
<text x="52.6" y="177.7">4</text>
<text x="79.9" y="175.1">23</text>
<text x="52.6" y="180.2">3</text>
<text x="52.6" y="185.3">5</text>
<text x="79.9" y="180.2">19</text>
<text x="79.9" y="182.7">20</text>
<text x="79.9" y="185.3">21</text>
<text x="52.6" y="187.8">6</text>
<text x="79.9" y="187.8">17</text>
<text x="52.6" y="195.4">7</text>
<text x="52.6" y="192.9">8</text>
<text x="79.9" y="195.4">16</text>
<text x="79.9" y="192.9">18</text>
<text x="52" y="203.1">10</text>
<text x="52.6" y="200.5">9</text>
<text x="52" y="208.1">12</text>
<text x="52" y="210.7">11</text>
<text x="67.2" y="216" transform="rotate(-90 67.2 216)">13</text>
<text x="69.7" y="216" transform="rotate(-90 69.7 216)">25</text>
<text x="79.9" y="210.7">24</text>
</g>
</svg>
